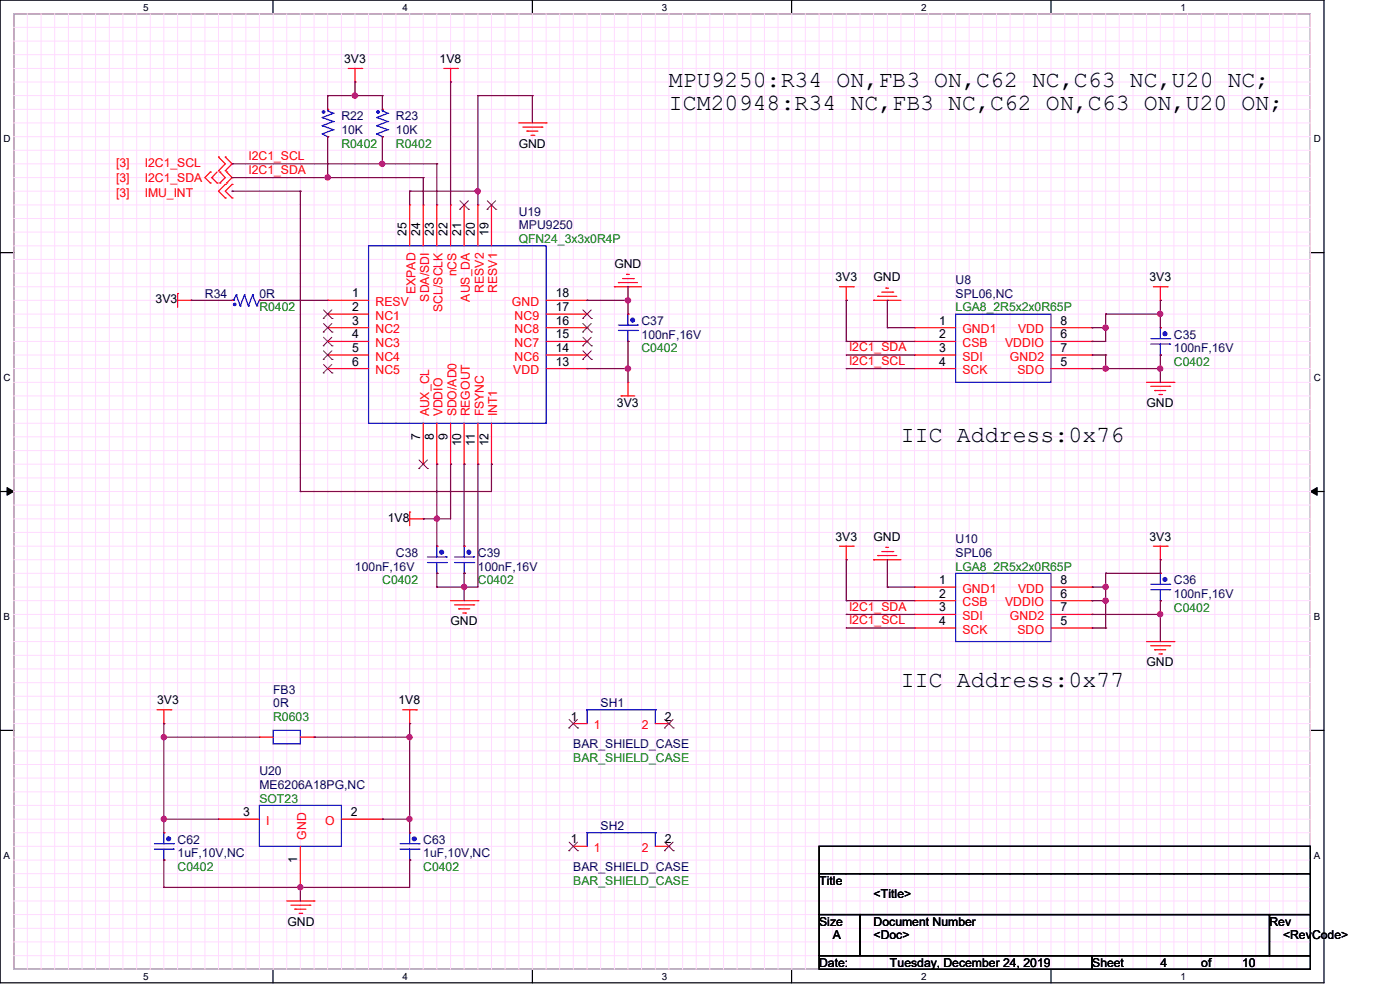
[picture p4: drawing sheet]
<svg xmlns="http://www.w3.org/2000/svg" width="297mm" height="210mm" viewBox="0 0 297 210" stroke-linecap="round" stroke-linejoin="round" font-family="sans-serif">
<path d="M0 0h280.9v208.5h-280.9zM2.9 2.9h275.1v202.7h-275.1z" fill="none" stroke="#000" stroke-width=".25"/>
<g fill="#fff">
<path d="M30.4 .3h1.1v2.4h-1.1z"/>
<path d="M30.4 205.9h1.1v2.3h-1.1z"/>
</g>
<path d="M57.9 0v2.9M57.9 205.6v2.9" fill="none" stroke="#000" stroke-width=".25"/>
<g fill="#fff">
<path d="M85.4 .3h1.1v2.4h-1.1z"/>
<path d="M85.4 205.9h1.1v2.3h-1.1z"/>
</g>
<path d="M112.9 0v2.9M112.9 205.6v2.9" fill="none" stroke="#000" stroke-width=".25"/>
<g fill="#fff">
<path d="M140.4 .3h1.2v2.4h-1.2z"/>
<path d="M140.4 205.9h1.2v2.3h-1.2z"/>
</g>
<path d="M167.9 0v2.9M167.9 205.6v2.9" fill="none" stroke="#000" stroke-width=".25"/>
<g fill="#fff">
<path d="M195.4 .3h1.2v2.4h-1.2z"/>
<path d="M195.4 205.9h1.2v2.3h-1.2z"/>
</g>
<path d="M223 0v2.9M223 205.6v2.9" fill="none" stroke="#000" stroke-width=".25"/>
<g fill="#fff">
<path d="M250.4 .3h1.2v2.4h-1.2z"/>
<path d="M250.4 205.9h1.2v2.3h-1.2z"/>
<path d="M.8 28.2h1.4v2.4h-1.4z"/>
<path d="M278.7 28.2h1.5v2.4h-1.5z"/>
<path d="M.8 78.9h1.4v2.3h-1.4z"/>
<path d="M278.7 78.9h1.5v2.3h-1.5z"/>
</g>
<path d="M0 53.6h2.9M278 53.6h2.9" fill="none" stroke="#000" stroke-width=".25"/>
<g fill="#fff">
<path d="M.8 129.6h1.3v2.3h-1.3z"/>
<path d="M278.7 129.6h1.4v2.3h-1.4z"/>
</g>
<path d="M0 104.3h2.9M278 104.3h2.9" fill="none" stroke="#000" stroke-width=".25"/>
<path d="M1.5 103.4l1.4 .9-1.4 .8zM278 104.3l1.4-.9v1.7z" fill="#000" stroke="#000" stroke-width=".21"/>
<g fill="#fff">
<path d="M.8 180.3h1.3v2.3h-1.3z"/>
<path d="M278.7 180.3h1.4v2.3h-1.4z"/>
</g>
<path d="M0 154.9h2.9M278 154.9h2.9M173.8 179.5h104.2v5.8h-104.2zM173.8 185.3h104.2v8.7h-104.2zM173.8 194h8.7v8.7h-8.7zM182.5 194h86.8v8.7h-86.8zM269.3 194h8.7v8.7h-8.7zM173.8 202.7h57.9v2.9h-57.9zM231.7 202.7h46.3v2.9h-46.3z" fill="none" stroke="#000" stroke-width=".25"/>
<g fill="none" stroke="#ffdbff" stroke-width=".21">
<path d="M2.9 2.9h275.1v202.7h-275.1zM2.9 5.8h275.1M2.9 8.7h275.1M2.9 11.6h275.1M2.9 14.5h275.1M2.9 17.4h275.1M5.8 2.9v202.7M8.7 2.9v202.7M11.6 2.9v202.7M14.5 2.9v202.7M17.4 2.9v202.7M20.3 2.9v202.7"/>
<path d="M23.2 2.9v202.7M26.1 2.9v202.7M29 2.9v202.7M31.9 2.9v202.7M34.8 2.9v202.7M37.7 2.9v202.7M40.6 2.9v202.7M43.5 2.9v202.7M46.4 2.9v202.7M49.2 2.9v202.7M52.2 2.9v202.7M55 2.9v202.7"/>
<path d="M58 2.9v202.7M60.8 2.9v202.7M63.7 2.9v202.7M66.6 2.9v202.7M69.5 2.9v202.7M72.4 2.9v202.7M75.3 2.9v202.7M78.2 2.9v202.7M81.1 2.9v202.7M84 2.9v202.7M86.9 2.9v202.7M89.8 2.9v202.7"/>
<path d="M92.7 2.9v202.7M95.6 2.9v202.7M98.5 2.9v202.7M101.4 2.9v202.7M104.3 2.9v202.7M107.1 2.9v202.7M110.1 2.9v202.7M112.9 2.9v202.7M115.9 2.9v202.7M118.7 2.9v202.7M121.6 2.9v202.7M124.5 2.9v202.7"/>
<path d="M127.4 2.9v202.7M130.3 2.9v202.7M133.2 2.9v202.7M136.1 2.9v202.7M139 2.9v202.7M141.9 2.9v202.7M144.8 2.9v202.7M147.7 2.9v202.7M150.6 2.9v202.7M153.5 2.9v202.7M156.4 2.9v202.7M159.3 2.9v202.7"/>
<path d="M162.2 2.9v202.7M165.1 2.9v202.7M168 2.9v202.7M170.9 2.9v202.7M173.8 2.9v202.7M176.7 2.9v202.7M179.5 2.9v202.7M182.5 2.9v202.7M185.3 2.9v202.7M188.3 2.9v202.7M191.1 2.9v202.7M194 2.9v202.7"/>
<path d="M196.9 2.9v202.7M199.8 2.9v202.7M202.7 2.9v202.7M205.6 2.9v202.7M208.5 2.9v202.7M211.4 2.9v202.7M214.3 2.9v202.7M217.2 2.9v202.7M220.1 2.9v202.7M223 2.9v202.7M225.9 2.9v202.7M228.8 2.9v202.7"/>
<path d="M231.7 2.9v202.7M234.6 2.9v202.7M237.4 2.9v202.7M240.4 2.9v202.7M243.2 2.9v202.7M246.2 2.9v202.7M249 2.9v202.7M251.9 2.9v202.7M254.8 2.9v202.7M257.7 2.9v202.7M260.6 2.9v202.7M263.5 2.9v202.7"/>
<path d="M266.4 2.9v202.7M269.3 2.9v202.7M272.2 2.9v202.7M275.1 2.9v202.7M2.9 20.3h275.1M2.9 23.2h275.1M2.9 26.1h275.1M2.9 29h275.1M2.9 31.9h275.1M2.9 34.8h275.1M2.9 37.7h275.1M2.9 40.6h275.1"/>
<path d="M2.9 43.5h275.1M2.9 46.4h275.1M2.9 49.2h275.1M2.9 52.2h275.1M2.9 55h275.1M2.9 58h275.1M2.9 60.8h275.1M2.9 63.7h275.1M2.9 66.6h275.1M2.9 69.5h275.1M2.9 72.4h275.1M2.9 75.3h275.1"/>
<path d="M2.9 78.2h275.1M2.9 81.1h275.1M2.9 84h275.1M2.9 86.9h275.1M2.9 89.8h275.1M2.9 92.7h275.1M2.9 95.6h275.1M2.9 98.5h275.1M2.9 101.4h275.1M2.9 104.3h275.1M2.9 107.1h275.1M2.9 110.1h275.1"/>
<path d="M2.9 112.9h275.1M2.9 115.9h275.1M2.9 118.7h275.1M2.9 121.6h275.1M2.9 124.5h275.1M2.9 127.4h275.1M2.9 130.3h275.1M2.9 133.2h275.1M2.9 136.1h275.1M2.9 139h275.1M2.9 141.9h275.1M2.9 144.8h275.1"/>
<path d="M2.9 147.7h275.1M2.9 150.6h275.1M2.9 153.5h275.1M2.9 156.4h275.1M2.9 159.3h275.1M2.9 162.2h275.1M2.9 165.1h275.1M2.9 168h275.1M2.9 170.9h275.1M2.9 173.8h275.1M2.9 176.7h275.1M2.9 179.5h275.1"/>
<path d="M2.9 182.5h275.1M2.9 185.3h275.1M2.9 188.3h275.1M2.9 191.1h275.1M2.9 194h275.1M2.9 196.9h275.1M2.9 199.8h275.1M2.9 202.7h275.1"/>
</g>
<g fill="none" stroke="#f00" stroke-width=".25">
<path d="M73.9 14.5h2.9M75.3 17.4h.1M75.3 14.5v2.9M76.8 14.5h.1M94.1 14.5h2.9M95.6 17.4h.1M95.6 14.5v2.9M97 14.5h.1M44.6 36.5h.1M44.6 38.8h.1M44.6 36.5l-1.1 1.2 1.1 1.1M44.9 37.7h.1"/>
<path d="M44.9 37.7l1.2 1.1M46.1 38.8h.1M46.1 36.5l-1.2 1.2M46.4 33.3h.1M46.4 36.2h.1M46.4 33.3l1.4 1.5-1.4 1.4M46.7 38.8h.1M46.7 36.5h.1M46.7 36.5l1.1 1.2-1.1 1.1M47.8 36.2h.1M47.8 33.3h.1M47.8 39.1h.1"/>
<path d="M47.8 33.3l1.4 1.5-1.4 1.4M47.8 39.1l-1.4 1.5 1.4 1.4M48.1 38.8h.1M48.1 36.5h.1M48.1 36.5l1.1 1.2-1.1 1.1M49.2 39.1h.1M49.2 39.1l-1.4 1.5 1.4 1.4M69.5 23.2h.1M69.5 29h.1M81.1 23.2h.1M81.1 29h.1M110.1 26.1h5.8"/>
<path d="M110.9 27h4.1M111.8 27.8h.1M111.8 27.8h2.3M112.6 28.7h.6M113.2 28.7h.1M115 27h.1M115.9 26.1h.1M47.8 42h.1M49.2 42h.1M86.9 43.5h.1M86.9 43.5v8.7M89.8 43.5h.1"/>
<path d="M89.8 43.5v8.7M92.7 43.5h.1M92.7 43.5v8.7M95.6 43.5h.1M95.6 43.5v8.7M98.5 43.5h.1M98.5 43.5v8.7M101.4 43.5h.1M101.4 43.5v8.7M104.3 43.5h.1M104.3 43.5v8.7M131.2 59.9h.1"/>
<path d="M131.2 59.9h4.1M132.1 59.1h2.3M132.9 58.2h.1M132.9 58.2h.6M134.4 59.1h.1M37.7 62.3h.1M37.7 63.7h2.9M37.7 62.3v2.9M40.6 63.7h.1M49.2 63.7h.1M55 63.7h.1M69.5 63.7h.1"/>
<path d="M69.5 66.6h.1M69.5 69.5h.1M69.5 72.4h.1M69.5 75.3h.1M69.5 78.2h.1M69.5 63.7h8.7M69.5 66.6h8.7M69.5 69.5h8.7M69.5 72.4h8.7M69.5 75.3h8.7M69.5 78.2h8.7M115.9 63.7h8.6"/>
<path d="M115.9 66.6h8.6M115.9 69.5h8.6M115.9 72.4h8.6M115.9 75.3h8.6M115.9 78.2h8.6M124.5 63.7h.1M124.5 66.6h.1M124.5 75.3h.1M124.5 72.4h.1M124.5 69.5h.1M124.5 78.2h.1M130.3 60.8h.1"/>
<path d="M130.3 60.8h5.8M133.2 66.6h.1M133.2 72.4h.1M178.1 60.8h2.9M179.5 63.7h.1M179.5 60.8v2.9M181 60.8h.1M185.3 63.7h.1M185.3 63.7h5.8M186.2 62.9h.1M186.2 62.9h4M187.1 62h2.3"/>
<path d="M188 61.1h.1M188 61.1h.5M189.4 62h.1M194 69.5h.1M194 72.4h.1M194 75.3h.1M194 78.2h.1M194 69.5h8.7M194 72.4h8.7M194 75.3h8.7M194 78.2h8.7M223 69.5h8.7"/>
<path d="M223 72.4h8.7M223 75.3h8.7M223 78.2h8.7M231.7 78.2h.1M231.7 72.4h.1M231.7 75.3h.1M231.7 69.5h.1M244.7 60.8h2.9M246.2 63.7h.1M246.2 69.5h.1M246.2 75.3h.1M246.2 60.8v2.9"/>
<path d="M247.6 60.8h.1M89.8 98.5h.1M89.8 89.8v8.7M92.7 98.5h.1M92.7 89.8v8.7M95.6 98.5h.1M95.6 89.8v8.7M98.5 98.5h.1M98.5 89.8v8.7M101.4 98.5h.1M101.4 89.8v8.7M104.3 98.5h.1"/>
<path d="M104.3 89.8v8.7M131.8 84h.1M131.8 84h2.9M133.2 81.1h.1M133.2 81.1v2.9M243.2 81.1h5.8M244.1 82h4.1M245 82.8h.1M245 82.8h2.3M245.9 83.7h.5M246.4 83.7h.1M248.2 82h.1"/>
<path d="M249 81.1h.1M86.9 108.6h.1M86.9 110.1h2.9M86.9 108.6v2.9M89.8 110.1h.1M92.7 115.9h.1M98.5 115.9h.1M178.1 115.9h2.9M179.5 118.7h.1M179.5 115.9v2.8M181 115.9h.1M185.3 118.7h.1"/>
<path d="M185.3 118.7h5.8M186.2 117.9h.1M186.2 117.9h4M187.1 117h2.3M188 116.1h.1M188 116.1h.5M189.4 117h.1M244.7 115.9h2.9M246.2 118.7h.1M246.2 115.9v2.8M247.6 115.9h.1M92.7 121.6h.1"/>
<path d="M95.6 127.4h5.8M96.4 128.3h4.1M97.3 129.2h.1M97.3 129.2h2.4M98.2 130h.6M98.5 121.6h.1M98.8 130h.1M100.5 128.3h.1M101.4 127.4h.1M194 124.5h.1M194 127.4h.1M194 130.3h.1"/>
<path d="M194 133.2h.1M194 127.4h8.7M194 124.5h8.7M194 130.3h8.7M194 133.2h8.7M223 127.4h8.7M223 124.5h8.7M223 130.3h8.7M223 133.2h8.7M231.7 133.2h.1M231.7 127.4h.1M231.7 130.3h.1"/>
<path d="M231.7 124.5h.1M243.2 136.1h5.8M244.1 137h4.1M245 137.8h.1M245 137.8h2.3M245.9 138.7h.5M246.2 121.6h.1M246.2 127.4h.1M246.4 138.7h.1M248.2 137h.1M249 136.1h.1M33.3 150.6h2.9"/>
<path d="M34.8 153.5h.1M34.8 150.6v2.9M36.2 150.6h.1M55 156.4h.1M55 156.4h3M63.7 156.4h2.9M66.6 156.4h.1M85.4 150.6h2.9M86.9 153.5h.1M86.9 150.6v2.9M88.3 150.6h.1M121.6 153.5h.1"/>
<path d="M121.6 153.5h2.9M139 153.5h2.9M141.9 153.5h.1M34.8 176.7h.1M46.4 173.8h.1M46.4 173.8h8.6M63.7 179.5v8.8M72.4 173.8h8.7M81.1 173.8h.1M86.9 176.7h.1M121.6 179.5h.1M121.6 179.5h2.9"/>
<path d="M139 179.5h2.9M141.9 179.5h.1M34.8 182.5h.1M60.8 191.1h5.8M61.7 192h4M62.6 192.9h.1M62.6 192.9h2.3M63.5 193.8h.5M63.7 188.3h.1M64 193.8h.1M65.7 192h.1M66.6 191.1h.1"/>
<path d="M86.9 182.5h.1"/>
</g>
<g fill="none" stroke="#00f" stroke-width=".25">
<path d="M68.4 24.9h.1M68.4 26.7h.1M68.4 28.4h.1M68.4 26.7l2.3 .8M68.4 24.9l2.3 .9M68.4 28.4l1.1 .6M69.5 29h.1M69.5 23.5h.1M69.5 23.5l1.2 .5M69.5 23.2v.3M70.7 24h.1M70.7 27.5h.1"/>
<path d="M70.7 25.8h.1M70.7 24l-2.3 .9M70.7 25.8l-2.3 .9M70.7 27.5l-2.3 .9M79.9 24.9h.1M79.9 26.7h.1M79.9 28.4h.1M79.9 26.7l2.4 .8M79.9 24.9l2.4 .9M79.9 28.4l1.2 .6M81.1 29h.1M81.1 23.5h.1"/>
<path d="M81.1 23.5l1.2 .5M81.1 23.2v.3M82.3 24h.1M82.3 27.5h.1M82.3 25.8h.1M82.3 24l-2.4 .9M82.3 25.8l-2.4 .9M82.3 27.5l-2.4 .9M78.2 52.2h37.7v37.6h-37.7zM49.2 63.7h.3M49.5 63.7h.1M50.1 62.6h.1"/>
<path d="M50.1 62.6l-.6 1.1M50.1 62.6l.9 2.3M51 64.9h.1M51.9 62.6h.1M51.9 62.6l.8 2.3M51.9 62.6l-.9 2.3M52.7 64.9h.1M53.6 62.6h.1M53.6 62.6l-.9 2.3M53.6 62.6l.9 2.3M54.5 64.9h.1M55 63.7h.1"/>
<path d="M55 63.7l-.5 1.2M131.2 70.1h4.1M131.2 69h4.1M133.2 66.6h.1M133.2 72.4h.1M133.2 66.6v2.4M133.2 70.1v2.3M135.3 70.1h.1M135.3 69h.1M202.7 66.6h20.3v14.5h-20.3zM244.1 73h4.1M244.1 71.8h4.1"/>
<path d="M246.2 69.5h.1M246.2 75.3h.1M246.2 69.5v2.3M246.2 73v2.3M248.2 73h.1M248.2 71.8h.1M90.7 119.3h4M90.7 118.2h4M92.7 115.9h.1M92.7 115.9v2.3M92.7 119.3v2.3M94.7 119.3h.1"/>
<path d="M94.7 118.2h.1M96.4 119.3h4.1M96.4 118.2h4.1M98.5 115.9h.1M98.5 115.9v2.3M98.5 119.3v2.3M100.5 119.3h.1M100.5 118.2h.1M92.7 121.6h.1M98.5 121.6h.1M202.7 121.6h20.3v14.5h-20.3zM244.1 125.1h4.1"/>
<path d="M244.1 124h4.1M246.2 121.6h.1M246.2 127.4h.1M246.2 121.6v2.4M246.2 125.1v2.3M248.2 125.1h.1M248.2 124h.1M58 154.9h5.7v2.9h-5.7zM124.5 150.6h.1M124.5 150.6v2.9M124.5 150.6h14.5M139 150.6h.1"/>
<path d="M139 150.6v2.9M32.8 179h4M34.8 176.7h.1M34.8 176.7v2.3M36.8 179h.1M55 170.9h17.4v8.6h-17.4zM84.9 179h4M86.9 176.7h.1M86.9 176.7v2.3M88.9 179h.1M124.5 176.7h.1M124.5 176.7v2.8"/>
<path d="M124.5 176.7h14.5M139 176.7h.1M139 176.7v2.8M32.8 180.1h4M34.8 182.5h.1M34.8 180.1v2.4M36.8 180.1h.1M84.9 180.1h4M86.9 182.5h.1M86.9 180.1v2.4M88.9 180.1h.1"/>
</g>
<g fill="#00f" stroke="#00f" stroke-width=".25">
<circle cx="35.8" cy="177.9" r=".41"/>
<circle cx="87.9" cy="177.9" r=".41"/>
<circle cx="80.2" cy="23.7" r=".27"/>
<circle cx="99.5" cy="117.1" r=".41"/>
<circle cx="49.8" cy="64.6" r=".27"/>
<circle cx="247.2" cy="70.8" r=".41"/>
<circle cx="68.7" cy="23.7" r=".27"/>
<circle cx="93.7" cy="117.1" r=".41"/>
<circle cx="247.2" cy="122.9" r=".41"/>
<circle cx="134.2" cy="67.9" r=".41"/>
</g>
<g fill="none" stroke="#804000" stroke-width=".21">
<path d="M97.5 44.4h.1M97.6 42.6l1.8 1.8M99.4 42.6l-1.9 1.8M99.4 44.4h.1M103.3 44.4h.1M103.4 42.6l1.8 1.8M105.2 42.6l-1.9 1.8M105.2 44.4h.1M68.6 67.6h.1M68.6 70.4h.1M68.6 73.4h.1M68.6 76.2h.1"/>
<path d="M68.6 79.1h.1M68.6 65.7l1.8 1.9M68.6 68.6l1.8 1.8M68.6 71.5l1.8 1.9M68.6 74.4l1.8 1.8M68.6 77.3l1.8 1.8M70.4 65.7l-1.8 1.9M70.4 68.6l-1.8 1.8M70.4 71.5l-1.8 1.9M70.4 74.4l-1.8 1.8M70.4 77.3l-1.8 1.8M70.4 67.6h.1"/>
<path d="M70.4 70.4h.1M70.4 73.4h.1M70.4 76.2h.1M70.4 79.1h.1M123.6 67.6h.1M123.6 76.2h.1M123.6 73.4h.1M123.6 70.4h.1M123.7 65.7l1.8 1.9M123.7 74.4l1.8 1.8M123.7 71.5l1.8 1.9M123.7 68.6l1.8 1.8"/>
<path d="M125.4 65.7l-1.8 1.9M125.4 74.4l-1.8 1.8M125.4 71.5l-1.8 1.9M125.4 68.6l-1.8 1.8M125.5 67.6h.1M125.5 76.2h.1M125.5 73.4h.1M125.5 70.4h.1M88.9 99.4h.1M88.9 97.6l1.8 1.8M90.7 97.6l-1.8 1.8M90.7 99.4h.1"/>
<path d="M120.7 154.4h.1M120.7 152.6l1.9 1.8M122.5 152.6l-1.8 1.8M122.6 154.4h.1M141 154.4h.1M141 152.6l1.8 1.8M142.8 152.6l-1.8 1.8M142.8 154.4h.1M120.7 178.6l1.9 1.9M122.5 178.6l-1.8 1.9M141 178.6l1.8 1.9M142.8 178.6l-1.8 1.9"/>
<path d="M120.7 180.5h.1M122.6 180.5h.1M141 180.5h.1M142.8 180.5h.1"/>
</g>
<g fill="none" stroke="#800040" stroke-width=".25">
<path d="M75.3 17.4h.1M75.3 17.4v2.9M95.6 17.4h.1M95.6 17.4v26.1M49.2 37.7h.1M49.2 34.8h.1M49.2 37.7h40.6M49.2 34.8h43.5M69.5 29h.1M69.5 37.7h.1M69.5 20.3h.1M69.5 20.3v2.9"/>
<path d="M69.5 29v8.7M69.5 20.3h11.6M75.3 20.3h.1M81.1 29h.1M81.1 34.8h.1M81.1 20.3h.1M81.1 20.3v2.9M81.1 29v5.8M89.8 37.7h.1M89.8 37.7v5.8M92.7 34.8h.1M92.7 34.8v8.7"/>
<path d="M101.4 20.3h.1M101.4 20.3h11.5M101.4 20.3v23.2M112.9 20.3h.1M112.9 20.3v5.8M49.2 40.6h.1M49.2 40.6h14.5M63.7 40.6h.1M63.7 40.6v63.7M86.9 40.6h.1M86.9 40.6h14.5M86.9 40.6v2.9"/>
<path d="M101.4 40.6h.1M40.6 63.7h.1M40.6 63.7h8.6M55 63.7h.1M55 63.7h14.5M124.5 63.7h.1M124.5 78.2h.1M124.5 78.2h8.7M124.5 63.7h8.7M133.2 63.7h.1M133.2 72.4h.1M133.2 60.8h.1"/>
<path d="M133.2 78.2h.1M133.2 60.8v5.8M133.2 72.4v8.7M179.5 75.3h.1M179.5 78.2h.1M179.5 63.7h.1M179.5 72.4h.1M179.5 75.3h14.5M179.5 78.2h14.5M179.5 63.7v8.7M179.5 72.4h14.5M188.3 63.7h.1"/>
<path d="M188.3 69.5h.1M188.3 63.7v5.8M188.3 69.5h5.7M231.7 78.2h.1M231.7 75.3h.1M231.7 72.4h.1M231.7 69.5h.1M231.7 75.3h2.9M231.7 78.2h14.5M231.7 69.5h2.9M234.6 78.2h.1M234.6 75.3h.1"/>
<path d="M234.6 66.6h.1M234.6 69.5h.1M234.6 66.6v5.8h-2.9M234.6 75.3v2.9M234.6 66.6h11.6M246.2 75.3h.1M246.2 78.2h.1M246.2 63.7h.1M246.2 66.6h.1M246.2 63.7v5.8M246.2 75.3v5.8M92.7 98.5h.1"/>
<path d="M92.7 98.5v17.4M95.6 98.5h.1M95.6 98.5v11.6h-5.8M98.5 98.5h.1M98.5 98.5v17.4M101.4 98.5h.1M101.4 98.5v26h-8.7M104.3 98.5h.1M104.3 98.5v5.8h-40.6M63.7 104.3h.1M89.8 110.1h.1M92.7 110.1h.1"/>
<path d="M179.5 118.7h.1M179.5 118.7v8.7M188.3 118.7v5.8M246.2 118.7h.1M246.2 118.7v2.9h-11.6M92.7 121.6h.1M92.7 124.5h.1M92.7 121.6v2.9M98.5 124.5h.1M98.5 121.6h.1M98.5 121.6v5.8M179.5 127.4h.1"/>
<path d="M179.5 130.3h.1M179.5 133.2h.1M179.5 127.4h14.5M179.5 130.3h14.5M179.5 133.2h14.5M188.3 124.5h.1M188.3 124.5h5.7M231.7 124.5h.1M231.7 127.4h.1M231.7 130.3h.1M231.7 133.2h.1M231.7 124.5h2.9"/>
<path d="M231.7 127.4h2.9M231.7 130.3h14.5M231.7 133.2h2.9M234.6 121.6h.1M234.6 124.5h.1M234.6 133.2h.1M234.6 121.6v11.6M246.2 127.4h.1M246.2 130.3h.1M246.2 127.4v8.7M34.8 153.5h.1M34.8 156.4h.1"/>
<path d="M34.8 153.5v23.2M34.8 156.4h20.2M66.6 156.4h.1M66.6 156.4h20.3M86.9 153.5h.1M86.9 156.4h.1M86.9 153.5v23.2M34.8 173.8h.1M34.8 173.8h11.6M81.1 173.8h.1M81.1 173.8h5.8M86.9 173.8h.1"/>
<path d="M34.8 182.5h.1M34.8 188.3h.1M34.8 182.5v5.8M63.7 188.3h.1M63.7 188.3v2.8M86.9 182.5h.1M86.9 182.5v5.8h-52.1"/>
</g>
<g fill="#f0f" stroke="#f0f" stroke-width=".25">
<circle cx="234.6" cy="78.2" r=".56"/>
<circle cx="246.1" cy="66.6" r=".55"/>
<circle cx="246.1" cy="78.2" r=".55"/>
<circle cx="234.6" cy="69.5" r=".56"/>
<circle cx="234.6" cy="124.5" r=".56"/>
<circle cx="81.1" cy="34.8" r=".55"/>
<circle cx="69.5" cy="37.6" r=".55"/>
<circle cx="75.3" cy="20.3" r=".56"/>
<circle cx="101.3" cy="40.6" r=".55"/>
<circle cx="133.2" cy="63.7" r=".56"/>
<circle cx="133.2" cy="78.2" r=".56"/>
<circle cx="92.7" cy="110" r=".55"/>
<circle cx="98.5" cy="124.5" r=".55"/>
<circle cx="246.1" cy="130.3" r=".55"/>
<circle cx="234.6" cy="127.4" r=".56"/>
<circle cx="34.8" cy="173.7" r=".55"/>
<circle cx="34.8" cy="156.4" r=".55"/>
<circle cx="86.9" cy="173.7" r=".55"/>
<circle cx="86.9" cy="156.4" r=".55"/>
<circle cx="63.7" cy="188.2" r=".55"/>
</g>
<g font-size="4.9">
<text x="141.9" y="18.4">MPU9250:R34 ON,FB3 ON,C62 NC,C63 NC,U20 NC;</text>
<text x="141.9" y="23.3">ICM20948:R34 NC,FB3 NC,C62 ON,C63 ON,U20 ON;</text>
<text x="191.1" y="93.7">IIC Address:0x76</text>
<text x="191.1" y="145.8">IIC Address:0x77</text>
</g>
<g font-size="2.6">
<text x="73" y="13.4">3V3</text>
<text x="93.3" y="13.4">1V8</text>
<text x="110.1" y="31.3">GND</text>
<text x="86.3" y="50.1" transform="rotate(-90 86.3 50.1)">25</text>
<text x="89.2" y="50.1" transform="rotate(-90 89.2 50.1)">24</text>
<text x="92" y="50.1" transform="rotate(-90 92 50.1)">23</text>
<text x="95" y="50.1" transform="rotate(-90 95 50.1)">22</text>
<text x="97.8" y="50.1" transform="rotate(-90 97.8 50.1)">21</text>
<text x="100.8" y="50.1" transform="rotate(-90 100.8 50.1)">20</text>
<text x="103.6" y="50.1" transform="rotate(-90 103.6 50.1)">19</text>
<text x="130.3" y="56.8">GND</text>
<text x="177.2" y="59.7">3V3</text>
<text x="185.3" y="59.7">GND</text>
<text x="243.8" y="59.7">3V3</text>
<text x="33" y="64.3">3V3</text>
<text x="74.7" y="63.1">1</text>
<text x="74.7" y="66">2</text>
<text x="117.9" y="63.1">18</text>
<text x="117.9" y="66">17</text>
<text x="74.7" y="68.9">3</text>
<text x="74.7" y="71.8">4</text>
<text x="117.9" y="71.8">15</text>
<text x="117.9" y="68.9">16</text>
<text x="199.3" y="68.9">1</text>
<text x="199.3" y="71.8">2</text>
<text x="225" y="71.8">6</text>
<text x="225" y="68.9">8</text>
<text x="74.7" y="74.7">5</text>
<text x="74.7" y="77.6">6</text>
<text x="117.9" y="74.7">14</text>
<text x="117.9" y="77.6">13</text>
<text x="199.3" y="74.7">3</text>
<text x="199.3" y="77.6">4</text>
<text x="225" y="77.6">5</text>
<text x="225" y="74.7">7</text>
<text x="130.9" y="86.3">3V3</text>
<text x="243.2" y="86.3">GND</text>
<text x="89.2" y="93.3" transform="rotate(-90 89.2 93.3)">7</text>
<text x="92" y="93.3" transform="rotate(-90 92 93.3)">8</text>
<text x="95" y="93.3" transform="rotate(-90 95 93.3)">9</text>
<text x="97.8" y="94.7" transform="rotate(-90 97.8 94.7)">10</text>
<text x="100.8" y="94.7" transform="rotate(-90 100.8 94.7)">11</text>
<text x="103.6" y="94.7" transform="rotate(-90 103.6 94.7)">12</text>
<text x="82.3" y="110.7">1V8</text>
<text x="177.2" y="114.7">3V3</text>
<text x="185.3" y="114.7">GND</text>
<text x="243.8" y="114.7">3V3</text>
<text x="199.3" y="123.9">1</text>
<text x="225" y="123.9">8</text>
<text x="199.3" y="126.8">2</text>
<text x="199.3" y="129.7">3</text>
<text x="225" y="126.8">6</text>
<text x="225" y="129.7">7</text>
<text x="95.6" y="132.7">GND</text>
<text x="199.3" y="132.6">4</text>
<text x="225" y="132.6">5</text>
<text x="243.2" y="141.4">GND</text>
<text x="33.3" y="149.4">3V3</text>
<text x="84.5" y="149.4">1V8</text>
<text x="121.1" y="152.9">1</text>
<text x="141.1" y="152.9">2</text>
<text x="51.6" y="173.1">3</text>
<text x="74.5" y="173.1">2</text>
<text x="121.1" y="178.9">1</text>
<text x="141.1" y="178.9">2</text>
<text x="63.1" y="183" transform="rotate(-90 63.1 183)">1</text>
<text x="173.8" y="187.7">Title</text>
<text x="185.3" y="190.6">&lt;Title&gt;</text>
<text x="61" y="196.3">GND</text>
<text x="173.8" y="196.3">Size</text>
<text x="185.3" y="196.3">Document Number</text>
<text x="269.3" y="196.3">Rev</text>
<text x="176.7" y="199.3">A</text>
<text x="185.3" y="199.3">&lt;Doc&gt;</text>
<text x="272.2" y="199.3">&lt;RevCode&gt;</text>
<text x="173.8" y="205.1">Date:</text>
<text x="188.8" y="205.1">Tuesday, December 24, 2019</text>
<text x="231.7" y="205.1">Sheet</text>
<text x="246.2" y="205.1">4</text>
<text x="254.8" y="205.1">of</text>
<text x="263.5" y="205.1">10</text>
</g>
<g font-size="2.6" fill="#000080">
<text x="72.4" y="25.5">R22</text>
<text x="72.4" y="28.4">10K</text>
<text x="84" y="25.5">R23</text>
<text x="84" y="28.4">10K</text>
<text x="110.1" y="45.8">U19</text>
<text x="110.1" y="48.7">MPU9250</text>
<text x="43.5" y="63.2">R34</text>
<text x="55" y="63.2">0R</text>
<text x="202.7" y="60.3">U8</text>
<text x="202.7" y="63.2">SPL06,NC</text>
<text x="136.1" y="69">C37</text>
<text x="136.1" y="71.8">100nF,16V</text>
<text x="249" y="71.8">C35</text>
<text x="249" y="74.8">100nF,16V</text>
<text x="84" y="118.2">C38</text>
<text x="101.4" y="118.2">C39</text>
<text x="202.7" y="115.3">U10</text>
<text x="202.7" y="118.2">SPL06</text>
<text x="75.3" y="121.1">100nF,16V</text>
<text x="101.4" y="121.1">100nF,16V</text>
<text x="249" y="124">C36</text>
<text x="249" y="126.9">100nF,16V</text>
<text x="58" y="147.1">FB3</text>
<text x="58" y="150">0R</text>
<text x="127.4" y="150">SH1</text>
<text x="121.6" y="158.7">BAR_SHIELD_CASE</text>
<text x="55" y="164.5">U20</text>
<text x="55" y="167.4">ME6206A18PG,NC</text>
<text x="37.7" y="179">C62</text>
<text x="89.8" y="179">C63</text>
<text x="127.4" y="176.1">SH2</text>
<text x="37.7" y="181.9">1uF,10V,NC</text>
<text x="89.8" y="181.9">1uF,10V,NC</text>
<text x="121.6" y="184.8">BAR_SHIELD_CASE</text>
</g>
<g font-size="2.6" fill="#f00">
<text x="24.6" y="35.3">[3]</text>
<text x="30.7" y="35.3">I2C1_SCL</text>
<text x="52.7" y="34">I2C1_SCL</text>
<text x="24.6" y="38.6">[3]</text>
<text x="24.6" y="41.7">[3]</text>
<text x="30.7" y="38.6">I2C1_SDA</text>
<text x="30.7" y="41.7">IMU_INT</text>
<text x="52.7" y="36.9">I2C1_SDA</text>
<text x="96.8" y="58.6" transform="rotate(-90 96.8 58.6)">nCS</text>
<text x="79.6" y="64.9">RESV</text>
<text x="88.1" y="62.4" transform="rotate(-90 88.1 62.4)">EXPAD</text>
<text x="91" y="64" transform="rotate(-90 91 64)">SDA/SDI</text>
<text x="99.7" y="64" transform="rotate(-90 99.7 64)">AUS_DA</text>
<text x="102.6" y="62.1" transform="rotate(-90 102.6 62.1)">RESV2</text>
<text x="105.5" y="62.1" transform="rotate(-90 105.5 62.1)">RESV1</text>
<text x="108.6" y="64.9">GND</text>
<text x="79.6" y="67.8">NC1</text>
<text x="79.6" y="70.7">NC2</text>
<text x="93.9" y="66.1" transform="rotate(-90 93.9 66.1)">SCL/SCLK</text>
<text x="109.2" y="67.8">NC9</text>
<text x="109.2" y="70.7">NC8</text>
<text x="204.2" y="70.7">GND1</text>
<text x="216" y="70.7">VDD</text>
<text x="79.6" y="73.6">NC3</text>
<text x="79.6" y="76.5">NC4</text>
<text x="109.2" y="76.5">NC6</text>
<text x="109.2" y="73.6">NC7</text>
<text x="180.1" y="74.5">I2C1_SDA</text>
<text x="180.1" y="77.4">I2C1_SCL</text>
<text x="204.2" y="73.6">CSB</text>
<text x="204.2" y="76.5">SDI</text>
<text x="213.2" y="73.6">VDDIO</text>
<text x="214.2" y="76.5">GND2</text>
<text x="79.6" y="79.4">NC5</text>
<text x="108.9" y="79.4">VDD</text>
<text x="204.2" y="79.4">SCK</text>
<text x="215.9" y="79.4">SDO</text>
<text x="91" y="88.3" transform="rotate(-90 91 88.3)">AUX_CL</text>
<text x="93.9" y="88.3" transform="rotate(-90 93.9 88.3)">VDDIO</text>
<text x="96.8" y="88.3" transform="rotate(-90 96.8 88.3)">SDO/AD0</text>
<text x="99.7" y="88.3" transform="rotate(-90 99.7 88.3)">REGOUT</text>
<text x="102.6" y="88.3" transform="rotate(-90 102.6 88.3)">FSYNC</text>
<text x="105.5" y="88.3" transform="rotate(-90 105.5 88.3)">INT1</text>
<text x="204.2" y="125.7">GND1</text>
<text x="216" y="125.7">VDD</text>
<text x="180.1" y="129.5">I2C1_SDA</text>
<text x="204.2" y="128.6">CSB</text>
<text x="204.2" y="131.5">SDI</text>
<text x="213.2" y="128.6">VDDIO</text>
<text x="214.2" y="131.5">GND2</text>
<text x="180.1" y="132.4">I2C1_SCL</text>
<text x="204.2" y="134.4">SCK</text>
<text x="215.9" y="134.4">SDO</text>
<text x="126" y="154.7">1</text>
<text x="136.1" y="154.7">2</text>
<text x="56.5" y="175">I</text>
<text x="64.9" y="178.1" transform="rotate(-90 64.9 178.1)">GND</text>
<text x="69" y="175">O</text>
<text x="126" y="180.7">1</text>
<text x="136.1" y="180.7">2</text>
</g>
<g font-size="2.6" fill="#008000">
<text x="72.4" y="31.3">R0402</text>
<text x="84" y="31.3">R0402</text>
<text x="110.1" y="51.6">QFN24_3x3x0R4P</text>
<text x="55" y="66">R0402</text>
<text x="202.7" y="66">LGA8_2R5x2x0R65P</text>
<text x="136.1" y="74.8">C0402</text>
<text x="249" y="77.6">C0402</text>
<text x="81.1" y="124">C0402</text>
<text x="101.4" y="124">C0402</text>
<text x="202.7" y="121.1">LGA8_2R5x2x0R65P</text>
<text x="249" y="129.8">C0402</text>
<text x="58" y="152.9">R0603</text>
<text x="121.6" y="161.6">BAR_SHIELD_CASE</text>
<text x="55" y="170.3">SOT23</text>
<text x="37.7" y="184.8">C0402</text>
<text x="89.8" y="184.8">C0402</text>
<text x="121.6" y="187.7">BAR_SHIELD_CASE</text>
</g>
<g font-size="2.1">
<text x="30.4" y="2.2">5</text>
<text x="85.4" y="2.2">4</text>
<text x="140.4" y="2.2">3</text>
<text x="195.4" y="2.2">2</text>
<text x="250.4" y="2.2">1</text>
<text x=".8" y="30.1">D</text>
<text x="278.7" y="30.1">D</text>
<text x=".8" y="80.8">C</text>
<text x="278.7" y="80.8">C</text>
<text x=".8" y="131.5">B</text>
<text x="278.7" y="131.5">B</text>
<text x=".8" y="182.2">A</text>
<text x="278.7" y="182.2">A</text>
<text x="30.4" y="207.8">5</text>
<text x="85.4" y="207.8">4</text>
<text x="140.4" y="207.8">3</text>
<text x="195.4" y="207.8">2</text>
<text x="250.4" y="207.8">1</text>
</g>
</svg>
